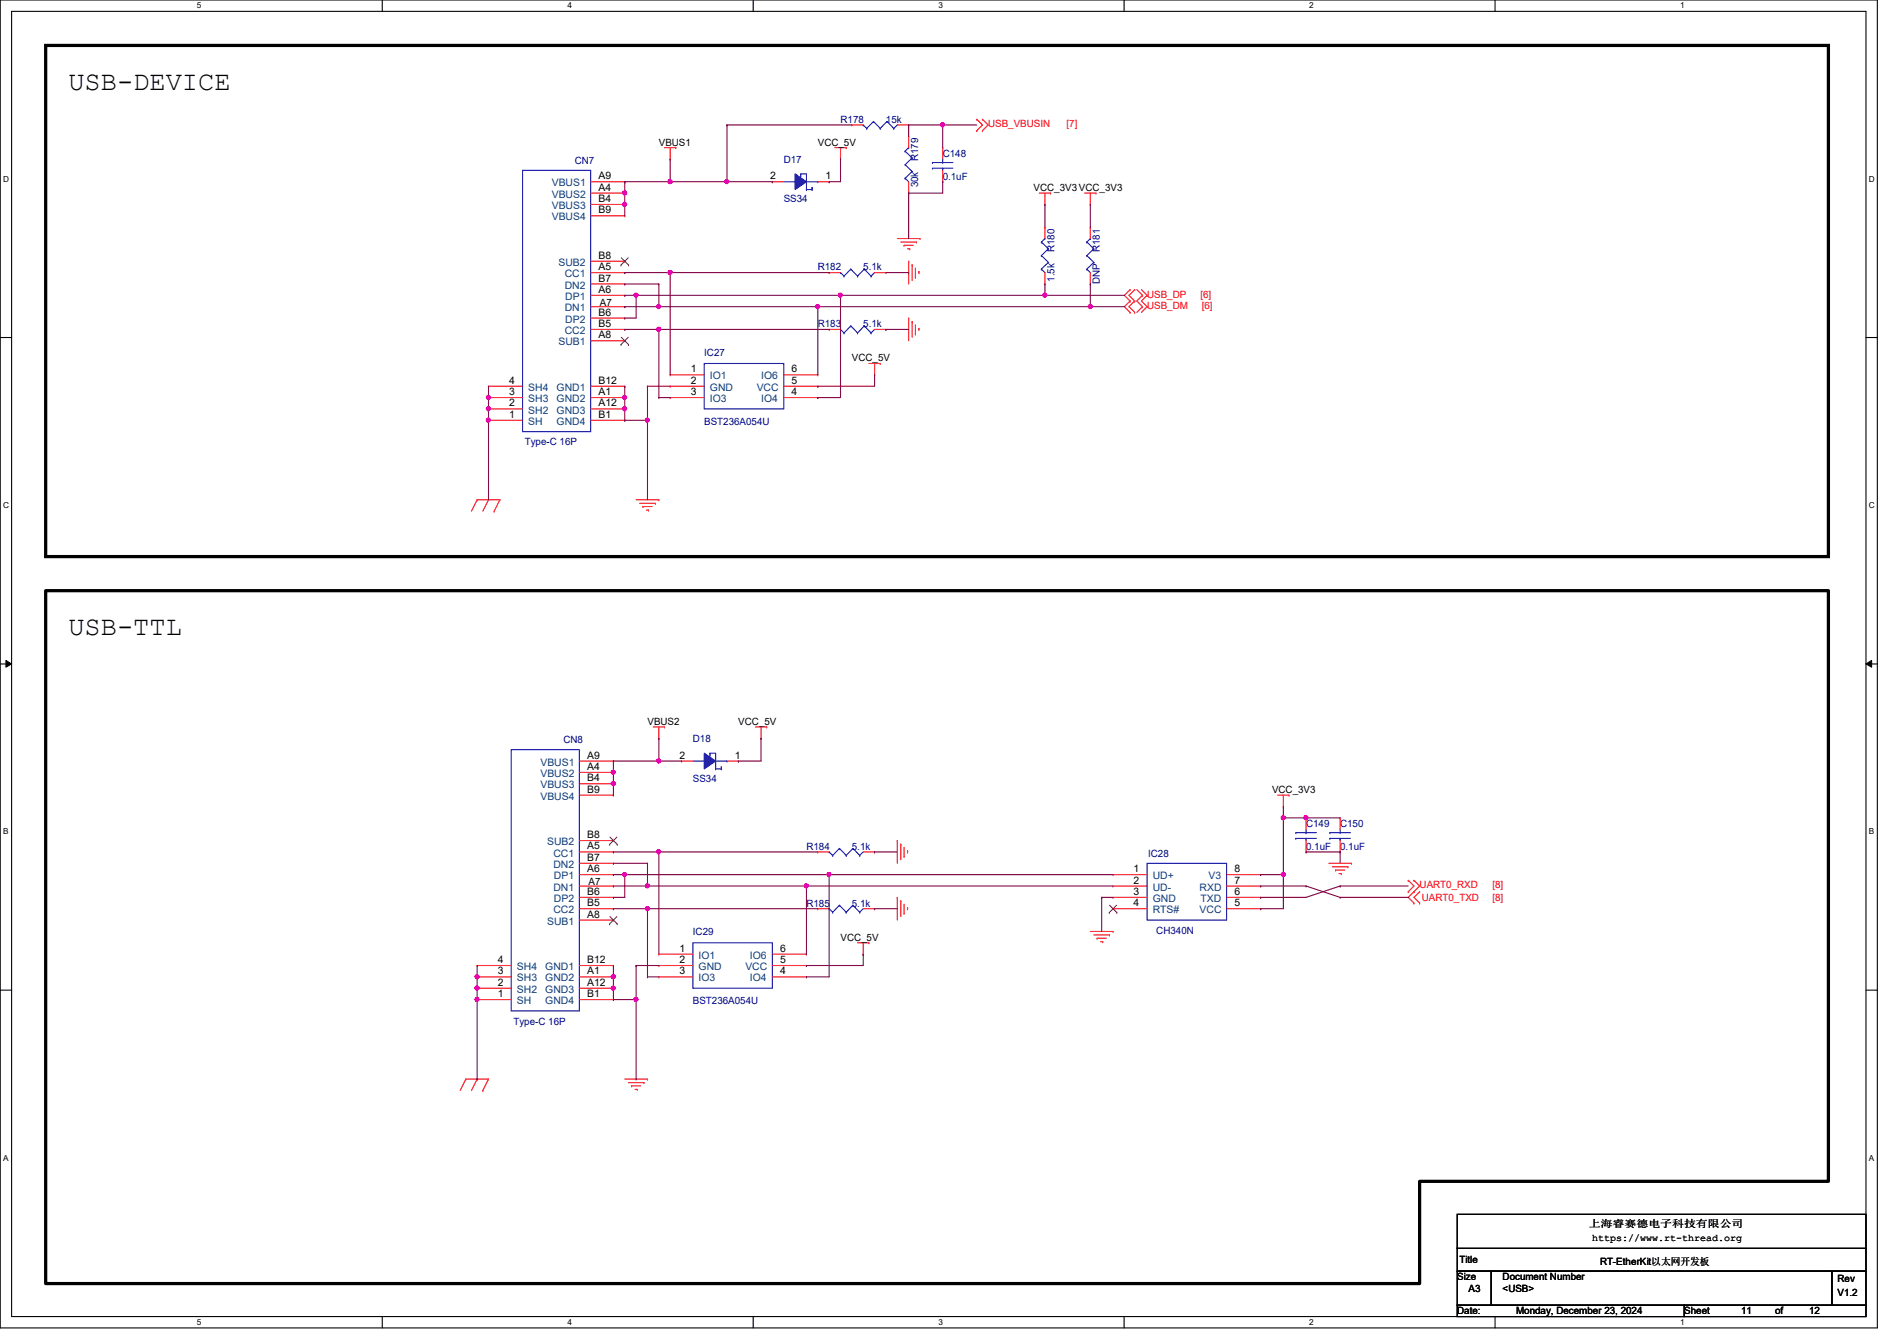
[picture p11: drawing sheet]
<svg xmlns="http://www.w3.org/2000/svg" width="297mm" height="210mm" viewBox="0 0 297 210" stroke-linecap="round" stroke-linejoin="round" font-family="sans-serif">
<path d="M0 0h294v207.9h-294zM1.8 1.8h290.4v204.3h-290.4z" fill="none" stroke="#000" stroke-width=".17"/>
<g fill="#fff">
<path d="M30.8 .2h.7v1.4h-.7z"/>
<path d="M30.8 206.2h.7v1.4h-.7z"/>
</g>
<path d="M59.9 0v1.8M59.9 206.1v1.8" fill="none" stroke="#000" stroke-width=".17"/>
<g fill="#fff">
<path d="M88.9 .2h.6v1.4h-.6z"/>
<path d="M88.9 206.2h.6v1.4h-.6z"/>
</g>
<path d="M117.9 0v1.8M117.9 206.1v1.8" fill="none" stroke="#000" stroke-width=".17"/>
<g fill="#fff">
<path d="M146.9 .2h.7v1.4h-.7z"/>
<path d="M146.9 206.2h.7v1.4h-.7z"/>
</g>
<path d="M176 0v1.8M176 206.1v1.8" fill="none" stroke="#000" stroke-width=".17"/>
<g fill="#fff">
<path d="M205 .2h.7v1.4h-.7z"/>
<path d="M205 206.2h.7v1.4h-.7z"/>
</g>
<path d="M234.1 0v1.8M234.1 206.1v1.8" fill="none" stroke="#000" stroke-width=".17"/>
<g fill="#fff">
<path d="M263.1 .2h.7v1.4h-.7z"/>
<path d="M263.1 206.2h.7v1.4h-.7z"/>
<path d="M.5 27.3h.9v1.4h-.9z"/>
<path d="M292.6 27.3h.9v1.4h-.9z"/>
<path d="M.5 78.4h.9v1.4h-.9z"/>
<path d="M292.6 78.4h.9v1.4h-.9z"/>
</g>
<path d="M0 52.8h1.8M292.2 52.8h1.8" fill="none" stroke="#000" stroke-width=".17"/>
<g fill="#fff">
<path d="M.5 129.5h.8v1.4h-.8z"/>
<path d="M292.6 129.5h.9v1.4h-.9z"/>
</g>
<path d="M0 103.9h1.8M292.2 103.9h1.8" fill="none" stroke="#000" stroke-width=".17"/>
<path d="M.9 103.4l.9 .5-.9 .5zM292.2 103.9l.9-.5v1z" fill="#000"/>
<path d="M.9 103.4l.9 .5-.9 .5zM292.2 103.9l.9-.5v1z" fill="none" stroke="#000" stroke-width=".16"/>
<g fill="#fff">
<path d="M.5 180.5h.8v1.4h-.8z"/>
<path d="M292.6 180.5h.9v1.4h-.9z"/>
</g>
<path d="M0 155h1.8M292.2 155h1.8M228.2 190.1h64v5.3h-64zM228.2 195.4h64v3.6h-64zM228.2 199h5.3v5.3h-5.3zM233.5 199h53.3v5.3h-53.3zM286.8 199h5.4v5.3h-5.4zM228.2 204.3h35.5v1.8h-35.5zM263.7 204.3h28.5v1.8h-28.5z" fill="none" stroke="#000" stroke-width=".17"/>
<path d="M7.2 7.1h279.1v80h-279.1zM7.2 92.5h279.1v92.4h-64v16h-215.1z" fill="none" stroke="#000" stroke-width=".51"/>
<g fill="none" stroke="#f00" stroke-width=".17">
<path d="M152.9 18.7h.1M152.9 18.7l.9 .9-.9 .8M153.8 18.7h.1M153.8 18.7l.9 .9-.9 .8M104.1 23.1h1.7M104.9 24.9h.1M104.9 23.1v1.8M105.8 23.1h.1M130.7 23.1h1.8M131.6 24.9h.1M131.6 23.1v1.8M132.5 23.1h.1"/>
<path d="M140.5 37.3h3.6M141.1 37.9h2.4M141.6 38.4h.1M141.6 38.4h1.4M142.1 38.9h.3M142.3 30.2h.1M142.3 21.3h.1M142.3 21.3v1.8M142.3 28.4v1.8M142.4 38.9h.1M143.5 37.9h.1M144.1 37.3h.1"/>
<path d="M147.6 28.4h.1M147.6 23.1h.1M147.6 23.1v1.8M147.6 26.7v1.7M152.9 20.4h.1M153.8 20.4h.1M162.7 30.2h1.8M163.6 32h.1M163.6 30.2v1.8M164.5 30.2h.1M169.8 30.2h1.8M170.7 32h.1"/>
<path d="M170.7 30.2v1.8M171.6 30.2h.1M104.9 58.7h.1M104.9 58.7h5.4M122.7 58.7h5.4M128.1 58.7h.1M129.8 42.7h.1M129.8 42.7h1.8M136.1 56.9h1.7M136.9 58.7h.1M136.9 56.9v1.8M136.9 42.7h1.8"/>
<path d="M137.8 56.9h.1M138.7 42.7h.1M142.3 40.9h.1M142.3 49.8h.1M142.3 40.9v3.5M142.3 49.8v3.5M142.8 41.4h.1M142.8 50.3h.1M142.8 41.4v2.5M142.8 50.3v2.5M143.3 43.4h.1M143.3 52.3h.1"/>
<path d="M143.3 42v1.4M143.3 50.8v1.5M143.9 42.5h.1M143.9 51.4h.1M143.9 42.5v.3M143.9 51.4v.3M176.9 45.3h.1M176.9 47.1h.1M176.9 48.9h.1M176.9 45.3l-.8 .9 .8 .9M176.9 47.1l-.8 .9 .8 .9M177.7 45.3h.1"/>
<path d="M177.7 47.1h.1M177.7 48.9h.1M177.7 45.3l-.9 .9 .9 .9M177.7 47.1l-.9 .9 .9 .9M178 45.3l.9 .9M178.7 45.3l.9 .9M178.9 46.2h.1M178.9 48h.1M178.9 46.2l-.9 .9 .9 .9M178.9 48l-.9 .9M179.6 46.2h.1M179.6 48h.1"/>
<path d="M179.6 46.2l-.9 .9 .9 .9M179.6 48l-.9 .9M74.7 78.2h.1M74.7 78.2l-.9 1.8M74.7 78.2h3.6M76.5 78.2h.1M76.5 78.2l-.9 1.8M78.3 78.2h.1M78.3 78.2l-.9 1.8M99.6 78.2h3.6M100.2 78.8h2.4M100.7 79.3h.1"/>
<path d="M100.7 79.3h1.4M101.2 79.8h.4M101.6 79.8h.1M102.6 78.8h.1M103.2 78.2h.1M104.9 60.5h.1M104.9 62.2h.1M104.9 60.5h5.4M104.9 62.2h5.4M122.7 60.5h5.4M122.7 62.2h5.4M128.1 60.5h.1"/>
<path d="M128.1 62.2h.1M77.4 80h.1M102.3 113.8h1.8M103.2 115.6h.1M103.2 113.8v1.8M104.1 113.8h.1M118.3 113.8h1.8M119.2 115.6h.1M119.2 113.8v1.8M120.1 113.8h.1M128.1 133.3h.1M128.1 133.3h1.7"/>
<path d="M135.2 133.3h1.7M136.9 133.3h.1M140.5 131.6h.1M140.5 131.6v3.5M141.1 132.1h.1M141.1 132.1v2.5M141.6 134.1h.1M141.6 132.6v1.5M142.1 133.2h.1M142.1 133.2v.3M174.3 136.9h.1M174.3 138.7h.1"/>
<path d="M174.3 136.9h5.3M174.3 138.7h5.3M192.1 136.9h5.3M192.1 138.7h5.3M197.4 136.9h.1M197.4 138.7h.1M200.1 124.5h1.7M201 126.2h.1M201 124.5v1.7M201.8 124.5h.1M208.1 135.1h3.5M208.6 135.7h2.5"/>
<path d="M209.1 136.2h.1M209.1 136.2h1.5M209.7 136.7h.3M209.8 133.3h.1M209.8 128h.1M209.8 128v1.8M209.8 131.6v1.7M210 136.7h.1M211.1 135.7h.1M211.6 135.1h.1M220.5 139.6h.1M220.5 137.8h.1"/>
<path d="M220.5 137.8l.9 .9-.9 .9M221.4 139.6h.1M221.4 137.8h.1M221.4 137.8l.9 .9-1.8 1.8 .9 .9M222.3 139.6h.1M222.3 139.6l-.9 .9 .9 .9M103.2 149.4h.1M103.2 151.1h.1M103.2 152.9h.1M103.2 149.4h5.3M103.2 151.1h5.3M103.2 152.9h5.3"/>
<path d="M120.9 149.4h5.4M120.9 151.1h5.4M120.9 152.9h5.4M126.3 149.4h.1M126.3 151.1h.1M126.3 152.9h.1M128.1 142.2h.1M128.1 142.2h1.7M134.3 147.6h1.8M135.2 149.4h.1M135.2 147.6v1.8M135.2 142.2h1.7"/>
<path d="M136.1 147.6h.1M136.9 142.2h.1M140.5 140.5h.1M140.5 140.5v3.5M141.1 141h.1M141.1 141v2.5M141.6 143h.1M141.6 141.5v1.5M142.1 142.1h.1M142.1 142.1v.3M170.7 145.8h3.6M171.3 146.3h2.4"/>
<path d="M171.8 146.9h.1M171.8 146.9h1.4M172.3 147.4h.4M172.7 147.4h.1M173.7 146.3h.1M174.3 145.8h.1M174.3 140.5h.1M174.3 142.2h.1M174.3 142.2h5.3M174.3 140.5h5.3M192.1 142.2h5.3M192.1 140.5h5.3"/>
<path d="M197.4 140.5h.1M197.4 142.2h.1M221.4 141.4h.1M222.3 141.4h.1M72.9 168.9h.1M72.9 168.9h3.6M72.9 168.9l-.9 1.8M74.7 168.9h.1M74.7 168.9l-.9 1.8M75.6 170.7h.1M76.5 168.9h.1M76.5 168.9l-.9 1.8"/>
<path d="M97.8 168.9h3.6M98.4 169.5h2.4M98.9 170h.1M98.9 170h1.4M99.4 170.5h.4M99.8 170.5h.1M100.8 169.5h.1M101.4 168.9h.1"/>
</g>
<g fill="none" stroke="#00f" stroke-width=".17">
<path d="M141.7 27.9h.1M141.7 25.8h.1M141.7 23.7h.1M141.7 27.9l.6 .5M141.7 25.8l1.1 1M141.7 23.7l1.1 1M142.3 23.1h.1M142.3 23.1l-.6 .6M142.8 26.8h.1M142.8 24.7h.1M142.8 26.8l-1.1 1.1M142.8 24.7l-1.1 1.1"/>
<path d="M146 25.4h.1M146 26.3h.1M146 25.4h3.2M146 26.3h3.2M147.6 26.3h.1M147.6 25.4h.1M147.6 24.9v.5M147.6 26.3v.4M110.3 56.9h12.4v7.1h-12.4zM131.6 42.7h.1M131.6 42.7l.6 .5M132.2 43.2h.1"/>
<path d="M133.2 42.1h.1M133.2 42.1l1.1 1.1M133.2 42.1l-1 1.1M134.3 43.2h.1M135.3 42.1h.1M135.3 42.1l1.1 1.1M135.3 42.1l-1 1.1M136.4 43.2h.1M136.9 42.7l-.5 .5M108.5 119.1h1.8M110.3 119.1h.1M111.2 117.9h.1"/>
<path d="M111.2 118.2h.1M111.2 117.9h.9v2.5M111.2 117.9v.3M112.1 119.1h1.7M113.8 119.1h.1M112.1 120.4h.1M112.1 120.4h.8M112.9 120.4h.1M112.9 120h.1M112.9 120v.4M129.8 133.3h.1M129.8 133.3l.6 .6"/>
<path d="M130.4 133.9h.1M131.4 132.8h.1M131.4 132.8l1.1 1.1M131.4 132.8l-1 1.1M132.5 133.9h.1M133.6 132.8h.1M133.6 132.8l1 1.1M133.6 132.8l-1.1 1.1M134.6 133.9h.1M135.2 133.3l-.6 .6M179.6 135.1h12.5v8.9h-12.5zM208.2 130.3h.1"/>
<path d="M208.2 131.2h.1M208.2 130.3h3.3M208.2 131.2h3.3M209.8 131.2h.1M209.8 130.3h.1M209.8 129.8v.5M209.8 131.2v.4M108.5 147.6h12.4v7.1h-12.4zM129.8 142.2h.1M129.8 142.2l.6 .6M130.4 142.8h.1M131.4 141.7h.1"/>
<path d="M131.4 141.7l1.1 1.1M131.4 141.7l-1 1.1M132.5 142.8h.1M133.6 141.7h.1M133.6 141.7l1 1.1M133.6 141.7l-1.1 1.1M134.6 142.8h.1M135.2 142.2l-.6 .6"/>
</g>
<path d="M173.7 142.8h.1M173.7 141.7l1.2 1.1M174.8 141.7l-1.1 1.1M174.9 142.8h.1" fill="none" stroke="#804000" stroke-width=".16"/>
<path d="M110.3 117.9l1.8 1.2-1.8 1.3z" fill-rule="evenodd" fill="#00f"/>
<g fill="none" stroke="#00f" stroke-width=".17">
<path d="M81.8 26.7h10.7v40.9h-10.7zM122.7 28.4h1.8M124.5 28.4h.1M125.4 27.2h.1M125.4 27.6h.1M125.4 27.2h.9v2.5M125.4 27.2v.4M126.3 29.7h.1M126.3 28.4h1.8M126.3 29.7h.9M127.2 29.7h.1M127.2 29.3h.1"/>
<path d="M127.2 29.3v.4M128.1 28.4h.1M163.1 37.9h.1M163.1 37.9l1.1 1M163.6 37.3h.1M163.6 37.3l-.5 .6M164.2 38.9h.1M164.2 38.9l-1.1 1.1M163.1 42.1h.1M163.1 40h.1M163.1 42.1l.5 .6M163.1 40l1.1 1.1"/>
<path d="M164.2 41.1h.1M164.2 41.1l-1.1 1M110.3 117.9l1.8 1.2-1.8 1.3zM202.9 130.3h.1M202.9 131.2h.1M202.9 130.3h3.2M202.9 131.2h3.2M204.5 131.2h.1M204.5 130.3h.1M204.5 129.8v.5M204.5 131.2v.4"/>
</g>
<g fill="none" stroke="#f00" stroke-width=".17">
<path d="M92.5 30.2h5.3M92.5 28.4h5.3M92.5 32h5.3M92.5 33.8h5.3M97.8 30.2h.1M97.8 28.4h.1M97.8 32h.1M97.8 33.8h.1M163.6 35.6h.1M163.6 35.6v1.7M92.5 42.7h5.3M92.5 46.2h5.3"/>
<path d="M92.5 48h5.3M92.5 53.3h5.3M92.5 51.6h5.3M92.5 49.8h5.3M92.5 44.4h5.3M92.5 40.9h5.3M97.8 42.7h.1M97.8 46.2h.1M97.8 48h.1M97.8 53.3h.1M97.8 51.6h.1M97.8 49.8h.1"/>
<path d="M97.8 44.4h.1M97.8 40.9h.1M163.6 44.4h.1M163.6 42.7v1.7M76.5 65.8h.1M76.5 64h.1M76.5 62.2h.1M76.5 60.5h.1M76.5 62.2h5.3M76.5 64h5.3M76.5 65.8h5.3M76.5 60.5h5.3"/>
<path d="M92.5 62.2h5.3M92.5 64h5.3M92.5 65.8h5.3M92.5 60.5h5.3M97.8 62.2h.1M97.8 64h.1M97.8 65.8h.1M97.8 60.5h.1M106.7 119.1h.1M106.7 119.1h1.8M113.8 119.1h1.8M115.6 119.1h.1"/>
<path d="M204.5 133.3h.1M204.5 128h.1M204.5 128v1.8M204.5 131.6v1.7"/>
</g>
<path d="M97.2 53.9h.1M97.2 41.5h.1M97.3 52.8l1.1 1.1M97.3 40.3l1.1 1.2M98.4 52.8l-1.2 1.1M98.4 40.3l-1.2 1.2M98.4 53.9h.1M98.4 41.5h.1" fill="none" stroke="#804000" stroke-width=".16"/>
<path d="M124.5 27.2l1.8 1.2-1.8 1.3z" fill-rule="evenodd" fill="#00f"/>
<g fill="none" stroke="#00f" stroke-width=".17">
<path d="M135.2 19.6h.1M135.2 19.6l.5 .5M136.8 19h.1M136.8 19l1 1.1M136.8 19l-1.1 1.1M138.9 19h.1M138.9 19l1.1 1.1M138.9 19l-1.1 1.1M140.5 19.6l-.5 .5M124.5 27.2l1.8 1.2-1.8 1.3zM135.7 20.1h.1M137.8 20.1h.1"/>
<path d="M140 20.1h.1M170.2 37.9h.1M170.2 37.9l1.1 1M170.7 37.3h.1M170.7 37.3l-.5 .6M171.3 38.9h.1M171.3 38.9l-1.1 1.1M131.6 51.6h.1M131.6 51.6l.6 .5M132.2 52.1h.1M133.2 51h.1M133.2 51l1.1 1.1"/>
<path d="M133.2 51l-1 1.1M134.3 52.1h.1M135.3 51h.1M135.3 51l1.1 1.1M135.3 51l-1 1.1M136.4 52.1h.1M136.9 51.6l-.5 .5M170.2 42.1h.1M170.2 40h.1M170.2 42.1l.5 .6M170.2 40l1.1 1.1M171.3 41.1h.1"/>
<path d="M171.3 41.1l-1.1 1M80 117.3h10.7v40.9h-10.7z"/>
</g>
<g fill="none" stroke="#f00" stroke-width=".17">
<path d="M133.4 19.6h.1M133.4 19.6h1.8M140.5 19.6h1.8M142.3 19.6h.1M120.9 28.4h.1M120.9 28.4h1.8M128.1 28.4h1.7M129.8 28.4h.1M170.7 35.6h.1M170.7 35.6v1.7M129.8 51.6h.1M129.8 51.6h1.8"/>
<path d="M136.9 51.6h1.8M138.7 51.6h.1M170.7 44.4h.1M170.7 42.7v1.7M90.7 119.1h5.4M96.1 119.1h.1M90.7 120.9h5.4M90.7 133.3h5.4M90.7 136.9h5.4M90.7 138.7h5.4M90.7 122.7h5.4M90.7 135.1h5.4"/>
<path d="M90.7 131.6h5.4M90.7 124.5h5.4M96.1 120.9h.1M96.1 133.3h.1M96.1 136.9h.1M96.1 138.7h.1M96.1 122.7h.1M96.1 135.1h.1M96.1 131.6h.1M96.1 124.5h.1M74.7 156.5h.1M74.7 154.7h.1"/>
<path d="M74.7 152.9h.1M74.7 151.1h.1M74.7 152.9h5.3M74.7 154.7h5.3M74.7 156.5h5.3M74.7 151.1h5.3M90.7 152.9h5.4M90.7 144h5.4M90.7 154.7h5.4M90.7 156.5h5.4M90.7 142.2h5.4M90.7 140.5h5.4"/>
<path d="M90.7 151.1h5.4M96.1 152.9h.1M96.1 144h.1M96.1 154.7h.1M96.1 156.5h.1M96.1 142.2h.1M96.1 140.5h.1M96.1 151.1h.1"/>
</g>
<path d="M95.5 132.2h.1M95.5 131l1.1 1.2M96.6 131l-1.1 1.2M96.6 132.2h.1M95.5 144.6h.1M95.5 143.5l1.1 1.1M96.6 143.5l-1.1 1.1M96.6 144.6h.1" fill="none" stroke="#804000" stroke-width=".16"/>
<path d="M96.1 119.1h.1M96.1 119.1h7.1M96.1 119.1v1.8" fill="none" stroke="#800040" stroke-width=".17"/>
<circle cx="96" cy="120.9" r=".32" fill="#f0f"/>
<circle cx="96" cy="120.9" r=".32" fill="none" stroke="#f0f" stroke-width=".17"/>
<path d="M96.1 120.9h.1M96.1 122.7h.1M96.1 120.9v3.6" fill="none" stroke="#800040" stroke-width=".17"/>
<circle cx="96" cy="122.7" r=".32" fill="#f0f"/>
<circle cx="96" cy="122.7" r=".32" fill="none" stroke="#f0f" stroke-width=".17"/>
<path d="M103.2 115.6h.1M103.2 115.6v3.5" fill="none" stroke="#800040" stroke-width=".17"/>
<circle cx="103.1" cy="119.1" r=".32" fill="#f0f"/>
<circle cx="103.1" cy="119.1" r=".32" fill="none" stroke="#f0f" stroke-width=".17"/>
<g fill="none" stroke="#800040" stroke-width=".17">
<path d="M103.2 119.1h.1M103.2 119.1h3.5M115.6 119.1h.1M119.2 115.6h.1M119.2 115.6v3.5h-3.6M96.1 136.9h.1M96.1 138.7h.1M96.1 135.1h.1M96.1 136.9h1.7M96.1 138.7h30.2M96.1 135.1h5.3M97.8 136.9h.1"/>
<path d="M97.8 136.9v3.6h-1.7M101.4 135.1h.1M101.4 138.7h.1M101.4 135.1v3.6M96.1 140.5h.1"/>
</g>
<circle cx="101.4" cy="138.7" r=".32" fill="#f0f"/>
<circle cx="101.4" cy="138.7" r=".32" fill="none" stroke="#f0f" stroke-width=".17"/>
<path d="M97.8 136.9h.1M97.8 136.9h32" fill="none" stroke="#800040" stroke-width=".17"/>
<circle cx="97.8" cy="136.9" r=".32" fill="#f0f"/>
<circle cx="97.8" cy="136.9" r=".32" fill="none" stroke="#f0f" stroke-width=".17"/>
<g fill="none" stroke="#800040" stroke-width=".17">
<path d="M197.4 138.7h.1M197.4 136.9h.1M197.4 138.7h7.1M197.4 136.9h3.6M201 126.2h.1M201 136.9h.1M201 128h.1M201 126.2v1.8M201 136.9v5.3h-3.6M201 128h3.5M204.5 138.7h.1M204.5 138.7l5.3 1.8"/>
<path d="M209.8 138.7h.1M209.8 138.7h10.7M209.8 138.7l-5.3 1.8h-7.1M197.4 140.5h.1M197.4 142.2h.1M209.8 140.5h.1M209.8 140.5h10.7"/>
</g>
<circle cx="204.5" cy="128" r=".32" fill="#f0f"/>
<circle cx="204.5" cy="128" r=".32" fill="none" stroke="#f0f" stroke-width=".17"/>
<g fill="none" stroke="#800040" stroke-width=".17">
<path d="M96.1 133.3h.1M96.1 133.3h32M103.2 133.3h.1M103.2 133.3v16.1M136.9 133.3h.1M136.9 133.3h3.6M204.5 128h.1M204.5 133.3h.1M204.5 128h5.3M204.5 133.3h5.3M209.8 133.3h.1M209.8 133.3v1.8"/>
<path d="M96.1 142.2h.1M96.1 142.2h5.3M136.9 142.2h.1M136.9 142.2h3.6M172.5 140.5h.1M172.5 140.5h1.8M172.5 140.5v5.3"/>
</g>
<circle cx="103.1" cy="133.3" r=".32" fill="#f0f"/>
<circle cx="103.1" cy="133.3" r=".32" fill="none" stroke="#f0f" stroke-width=".17"/>
<path d="M126.3 138.7h.1M126.3 138.7v10.7M126.3 138.7h48" fill="none" stroke="#800040" stroke-width=".17"/>
<circle cx="126.3" cy="138.7" r=".32" fill="#f0f"/>
<circle cx="126.3" cy="138.7" r=".32" fill="none" stroke="#f0f" stroke-width=".17"/>
<path d="M101.4 142.2h.1M101.4 152.9h.1M101.4 142.2v10.7M101.4 152.9h1.8M101.4 142.2h26.7" fill="none" stroke="#800040" stroke-width=".17"/>
<circle cx="101.4" cy="142.2" r=".32" fill="#f0f"/>
<circle cx="101.4" cy="142.2" r=".32" fill="none" stroke="#f0f" stroke-width=".17"/>
<path d="M129.8 136.9h.1M129.8 136.9v16h-3.5M129.8 136.9h44.5M126.3 152.9h.1" fill="none" stroke="#800040" stroke-width=".17"/>
<circle cx="129.8" cy="136.9" r=".32" fill="#f0f"/>
<circle cx="129.8" cy="136.9" r=".32" fill="none" stroke="#f0f" stroke-width=".17"/>
<path d="M96.1 151.1h.1M96.1 151.1v1.8M99.6 151.1h.1M99.6 151.1h3.6M99.6 151.1v5.4M126.3 151.1h.1M135.2 149.4h.1M135.2 149.4v1.7h-8.9" fill="none" stroke="#800040" stroke-width=".17"/>
<circle cx="96" cy="152.9" r=".32" fill="#f0f"/>
<circle cx="96" cy="152.9" r=".32" fill="none" stroke="#f0f" stroke-width=".17"/>
<path d="M96.1 156.5h.1M96.1 152.9h.1M96.1 154.7h.1M96.1 156.5h3.5M96.1 152.9v3.6" fill="none" stroke="#800040" stroke-width=".17"/>
<circle cx="96" cy="154.7" r=".32" fill="#f0f"/>
<circle cx="96" cy="154.7" r=".32" fill="none" stroke="#f0f" stroke-width=".17"/>
<path d="M99.6 156.5v12.4M99.6 168.9h.1" fill="none" stroke="#800040" stroke-width=".17"/>
<circle cx="99.6" cy="156.4" r=".32" fill="#f0f"/>
<circle cx="99.6" cy="156.4" r=".32" fill="none" stroke="#f0f" stroke-width=".17"/>
<path d="M74.7 156.5v12.4M74.7 168.9h.1" fill="none" stroke="#800040" stroke-width=".17"/>
<circle cx="74.7" cy="156.4" r=".32" fill="#f0f"/>
<circle cx="74.7" cy="156.4" r=".32" fill="none" stroke="#f0f" stroke-width=".17"/>
<path d="M201 128h.1M201 128v8.9" fill="none" stroke="#800040" stroke-width=".17"/>
<circle cx="200.9" cy="136.9" r=".32" fill="#f0f"/>
<circle cx="200.9" cy="136.9" r=".32" fill="none" stroke="#f0f" stroke-width=".17"/>
<circle cx="200.9" cy="128" r=".32" fill="#f0f"/>
<circle cx="200.9" cy="128" r=".32" fill="none" stroke="#f0f" stroke-width=".17"/>
<path d="M74.7 152.9h.1M74.7 154.7h.1M74.7 151.1v3.6" fill="none" stroke="#800040" stroke-width=".17"/>
<circle cx="74.7" cy="152.9" r=".32" fill="#f0f"/>
<circle cx="74.7" cy="152.9" r=".32" fill="none" stroke="#f0f" stroke-width=".17"/>
<circle cx="74.7" cy="154.7" r=".32" fill="#f0f"/>
<circle cx="74.7" cy="154.7" r=".32" fill="none" stroke="#f0f" stroke-width=".17"/>
<path d="M104.9 24.9h.1M104.9 24.9v3.5M74.7 156.5h.1M74.7 154.7v1.8" fill="none" stroke="#800040" stroke-width=".17"/>
<circle cx="104.9" cy="28.4" r=".32" fill="#f0f"/>
<circle cx="104.9" cy="28.4" r=".32" fill="none" stroke="#f0f" stroke-width=".17"/>
<path d="M97.8 28.4h.1M97.8 30.2h.1M97.8 28.4v3.6M97.8 28.4h16M113.8 28.4h.1M129.8 28.4h.1M131.6 24.9h.1M131.6 24.9v3.5h-1.8" fill="none" stroke="#800040" stroke-width=".17"/>
<circle cx="97.8" cy="30.2" r=".32" fill="#f0f"/>
<circle cx="97.8" cy="30.2" r=".32" fill="none" stroke="#f0f" stroke-width=".17"/>
<path d="M97.8 32h.1M97.8 32v1.8" fill="none" stroke="#800040" stroke-width=".17"/>
<circle cx="97.8" cy="32" r=".32" fill="#f0f"/>
<circle cx="97.8" cy="32" r=".32" fill="none" stroke="#f0f" stroke-width=".17"/>
<path d="M97.8 42.7h.1M97.8 42.7h7.1M104.9 42.7h.1M104.9 42.7v16" fill="none" stroke="#800040" stroke-width=".17"/>
<circle cx="104.9" cy="42.6" r=".32" fill="#f0f"/>
<circle cx="104.9" cy="42.6" r=".32" fill="none" stroke="#f0f" stroke-width=".17"/>
<path d="M97.8 44.4h.1M97.8 46.2h.1M97.8 44.4h5.4M97.8 46.2h33.8M99.6 46.2h.1M103.2 44.4h.1M103.2 44.4v3.6M104.9 42.7h.1M104.9 42.7h24.9M138.7 42.7h3.6M142.3 42.7h.1" fill="none" stroke="#800040" stroke-width=".17"/>
<circle cx="99.6" cy="46.2" r=".32" fill="#f0f"/>
<circle cx="99.6" cy="46.2" r=".32" fill="none" stroke="#f0f" stroke-width=".17"/>
<path d="M99.6 46.2h.1M99.6 46.2v3.6M131.6 46.2h.1M131.6 46.2v16M131.6 46.2h32" fill="none" stroke="#800040" stroke-width=".17"/>
<circle cx="163.6" cy="46.2" r=".32" fill="#f0f"/>
<circle cx="163.6" cy="46.2" r=".32" fill="none" stroke="#f0f" stroke-width=".17"/>
<circle cx="131.6" cy="46.2" r=".32" fill="#f0f"/>
<circle cx="131.6" cy="46.2" r=".32" fill="none" stroke="#f0f" stroke-width=".17"/>
<path d="M97.8 48h.1M97.8 48h30.3M103.2 48h.1" fill="none" stroke="#800040" stroke-width=".17"/>
<circle cx="103.1" cy="48" r=".32" fill="#f0f"/>
<circle cx="103.1" cy="48" r=".32" fill="none" stroke="#f0f" stroke-width=".17"/>
<path d="M128.1 48h.1M128.1 48v10.7M128.1 48h42.6M170.7 48h.1" fill="none" stroke="#800040" stroke-width=".17"/>
<circle cx="128" cy="48" r=".32" fill="#f0f"/>
<circle cx="128" cy="48" r=".32" fill="none" stroke="#f0f" stroke-width=".17"/>
<circle cx="170.7" cy="48" r=".32" fill="#f0f"/>
<circle cx="170.7" cy="48" r=".32" fill="none" stroke="#f0f" stroke-width=".17"/>
<path d="M97.8 49.8h.1M97.8 51.6h.1M97.8 49.8h1.8M97.8 51.6h5.4M103.2 51.6h.1M103.2 51.6v10.6" fill="none" stroke="#800040" stroke-width=".17"/>
<circle cx="103.1" cy="51.5" r=".32" fill="#f0f"/>
<circle cx="103.1" cy="51.5" r=".32" fill="none" stroke="#f0f" stroke-width=".17"/>
<g fill="none" stroke="#800040" stroke-width=".17">
<path d="M103.2 51.6h.1M103.2 51.6h26.6M136.9 58.7h.1M136.9 58.7v1.8h-8.8M138.7 51.6h.1M138.7 51.6h3.6M76.5 60.5h.1M76.5 62.2h.1M76.5 60.5v3.5M97.8 60.5h.1M97.8 60.5v1.7M101.4 60.5h.1"/>
<path d="M101.4 60.5h3.5M101.4 60.5v5.3M128.1 60.5h.1"/>
</g>
<circle cx="76.5" cy="64" r=".32" fill="#f0f"/>
<circle cx="76.5" cy="64" r=".32" fill="none" stroke="#f0f" stroke-width=".17"/>
<circle cx="76.5" cy="62.2" r=".32" fill="#f0f"/>
<circle cx="76.5" cy="62.2" r=".32" fill="none" stroke="#f0f" stroke-width=".17"/>
<path d="M97.8 62.2h.1M97.8 62.2v1.8" fill="none" stroke="#800040" stroke-width=".17"/>
<circle cx="97.8" cy="64" r=".32" fill="#f0f"/>
<circle cx="97.8" cy="64" r=".32" fill="none" stroke="#f0f" stroke-width=".17"/>
<circle cx="97.8" cy="62.2" r=".32" fill="#f0f"/>
<circle cx="97.8" cy="62.2" r=".32" fill="none" stroke="#f0f" stroke-width=".17"/>
<path d="M76.5 64h.1M76.5 65.8h.1M76.5 64v14.2M97.8 64h.1M97.8 64v1.8M103.2 62.2h.1M103.2 62.2h1.7M128.1 62.2h.1M128.1 62.2h3.5" fill="none" stroke="#800040" stroke-width=".17"/>
<circle cx="76.5" cy="65.8" r=".32" fill="#f0f"/>
<circle cx="76.5" cy="65.8" r=".32" fill="none" stroke="#f0f" stroke-width=".17"/>
<path d="M97.8 65.8h.1M97.8 65.8h3.6M101.4 65.8h.1M101.4 65.8v12.4" fill="none" stroke="#800040" stroke-width=".17"/>
<circle cx="101.4" cy="65.8" r=".32" fill="#f0f"/>
<circle cx="101.4" cy="65.8" r=".32" fill="none" stroke="#f0f" stroke-width=".17"/>
<g fill="none" stroke="#800040" stroke-width=".17">
<path d="M142.3 19.6h.1M142.3 19.6v1.7M142.3 19.6h10.6M147.6 19.6h.1M142.3 30.2h.1M147.6 28.4h.1M147.6 28.4v1.8h-5.3M163.6 32h.1M163.6 32v3.6M170.7 32h.1M170.7 32v3.6M163.6 44.4h.1"/>
<path d="M163.6 46.2h.1M163.6 44.4v1.8M163.6 46.2h12.5M170.7 44.4h.1M170.7 48h.1M170.7 44.4v3.6M170.7 48h5.4"/>
</g>
<circle cx="147.6" cy="19.5" r=".32" fill="#f0f"/>
<circle cx="147.6" cy="19.5" r=".32" fill="none" stroke="#f0f" stroke-width=".17"/>
<path d="M113.8 19.6h.1M113.8 19.6h19.6M113.8 19.6v8.8M147.6 19.6h.1M147.6 19.6v3.5" fill="none" stroke="#800040" stroke-width=".17"/>
<circle cx="113.8" cy="28.4" r=".32" fill="#f0f"/>
<circle cx="113.8" cy="28.4" r=".32" fill="none" stroke="#f0f" stroke-width=".17"/>
<path d="M113.8 28.4h7.1M120.9 28.4h.1M142.3 30.2h.1M142.3 30.2v7.1" fill="none" stroke="#800040" stroke-width=".17"/>
<circle cx="96" cy="120.9" r=".32" fill="#f0f"/>
<circle cx="96" cy="120.9" r=".32" fill="none" stroke="#f0f" stroke-width=".17"/>
<circle cx="96" cy="122.7" r=".32" fill="#f0f"/>
<circle cx="96" cy="122.7" r=".32" fill="none" stroke="#f0f" stroke-width=".17"/>
<circle cx="103.1" cy="119.1" r=".32" fill="#f0f"/>
<circle cx="103.1" cy="119.1" r=".32" fill="none" stroke="#f0f" stroke-width=".17"/>
<circle cx="101.4" cy="138.7" r=".32" fill="#f0f"/>
<circle cx="101.4" cy="138.7" r=".32" fill="none" stroke="#f0f" stroke-width=".17"/>
<circle cx="97.8" cy="136.9" r=".32" fill="#f0f"/>
<circle cx="97.8" cy="136.9" r=".32" fill="none" stroke="#f0f" stroke-width=".17"/>
<circle cx="204.5" cy="128" r=".32" fill="#f0f"/>
<circle cx="204.5" cy="128" r=".32" fill="none" stroke="#f0f" stroke-width=".17"/>
<circle cx="103.1" cy="133.3" r=".32" fill="#f0f"/>
<circle cx="103.1" cy="133.3" r=".32" fill="none" stroke="#f0f" stroke-width=".17"/>
<circle cx="126.3" cy="138.7" r=".32" fill="#f0f"/>
<circle cx="126.3" cy="138.7" r=".32" fill="none" stroke="#f0f" stroke-width=".17"/>
<circle cx="101.4" cy="142.2" r=".32" fill="#f0f"/>
<circle cx="101.4" cy="142.2" r=".32" fill="none" stroke="#f0f" stroke-width=".17"/>
<circle cx="129.8" cy="136.9" r=".32" fill="#f0f"/>
<circle cx="129.8" cy="136.9" r=".32" fill="none" stroke="#f0f" stroke-width=".17"/>
<circle cx="96" cy="152.9" r=".32" fill="#f0f"/>
<circle cx="96" cy="152.9" r=".32" fill="none" stroke="#f0f" stroke-width=".17"/>
<circle cx="96" cy="154.7" r=".32" fill="#f0f"/>
<circle cx="96" cy="154.7" r=".32" fill="none" stroke="#f0f" stroke-width=".17"/>
<circle cx="99.6" cy="156.4" r=".32" fill="#f0f"/>
<circle cx="99.6" cy="156.4" r=".32" fill="none" stroke="#f0f" stroke-width=".17"/>
<circle cx="74.7" cy="156.4" r=".32" fill="#f0f"/>
<circle cx="74.7" cy="156.4" r=".32" fill="none" stroke="#f0f" stroke-width=".17"/>
<circle cx="200.9" cy="136.9" r=".32" fill="#f0f"/>
<circle cx="200.9" cy="136.9" r=".32" fill="none" stroke="#f0f" stroke-width=".17"/>
<circle cx="200.9" cy="128" r=".32" fill="#f0f"/>
<circle cx="200.9" cy="128" r=".32" fill="none" stroke="#f0f" stroke-width=".17"/>
<circle cx="74.7" cy="152.9" r=".32" fill="#f0f"/>
<circle cx="74.7" cy="152.9" r=".32" fill="none" stroke="#f0f" stroke-width=".17"/>
<circle cx="74.7" cy="154.7" r=".32" fill="#f0f"/>
<circle cx="74.7" cy="154.7" r=".32" fill="none" stroke="#f0f" stroke-width=".17"/>
<circle cx="104.9" cy="28.4" r=".32" fill="#f0f"/>
<circle cx="104.9" cy="28.4" r=".32" fill="none" stroke="#f0f" stroke-width=".17"/>
<circle cx="97.8" cy="30.2" r=".32" fill="#f0f"/>
<circle cx="97.8" cy="30.2" r=".32" fill="none" stroke="#f0f" stroke-width=".17"/>
<circle cx="97.8" cy="32" r=".32" fill="#f0f"/>
<circle cx="97.8" cy="32" r=".32" fill="none" stroke="#f0f" stroke-width=".17"/>
<circle cx="104.9" cy="42.6" r=".32" fill="#f0f"/>
<circle cx="104.9" cy="42.6" r=".32" fill="none" stroke="#f0f" stroke-width=".17"/>
<circle cx="99.6" cy="46.2" r=".32" fill="#f0f"/>
<circle cx="99.6" cy="46.2" r=".32" fill="none" stroke="#f0f" stroke-width=".17"/>
<circle cx="163.6" cy="46.2" r=".32" fill="#f0f"/>
<circle cx="163.6" cy="46.2" r=".32" fill="none" stroke="#f0f" stroke-width=".17"/>
<circle cx="131.6" cy="46.2" r=".32" fill="#f0f"/>
<circle cx="131.6" cy="46.2" r=".32" fill="none" stroke="#f0f" stroke-width=".17"/>
<circle cx="103.1" cy="48" r=".32" fill="#f0f"/>
<circle cx="103.1" cy="48" r=".32" fill="none" stroke="#f0f" stroke-width=".17"/>
<circle cx="128" cy="48" r=".32" fill="#f0f"/>
<circle cx="128" cy="48" r=".32" fill="none" stroke="#f0f" stroke-width=".17"/>
<circle cx="170.7" cy="48" r=".32" fill="#f0f"/>
<circle cx="170.7" cy="48" r=".32" fill="none" stroke="#f0f" stroke-width=".17"/>
<circle cx="103.1" cy="51.5" r=".32" fill="#f0f"/>
<circle cx="103.1" cy="51.5" r=".32" fill="none" stroke="#f0f" stroke-width=".17"/>
<circle cx="76.5" cy="64" r=".32" fill="#f0f"/>
<circle cx="76.5" cy="64" r=".32" fill="none" stroke="#f0f" stroke-width=".17"/>
<circle cx="76.5" cy="62.2" r=".32" fill="#f0f"/>
<circle cx="76.5" cy="62.2" r=".32" fill="none" stroke="#f0f" stroke-width=".17"/>
<circle cx="97.8" cy="64" r=".32" fill="#f0f"/>
<circle cx="97.8" cy="64" r=".32" fill="none" stroke="#f0f" stroke-width=".17"/>
<circle cx="97.8" cy="62.2" r=".32" fill="#f0f"/>
<circle cx="97.8" cy="62.2" r=".32" fill="none" stroke="#f0f" stroke-width=".17"/>
<circle cx="76.5" cy="65.8" r=".32" fill="#f0f"/>
<circle cx="76.5" cy="65.8" r=".32" fill="none" stroke="#f0f" stroke-width=".17"/>
<circle cx="101.4" cy="65.8" r=".32" fill="#f0f"/>
<circle cx="101.4" cy="65.8" r=".32" fill="none" stroke="#f0f" stroke-width=".17"/>
<circle cx="147.6" cy="19.5" r=".32" fill="#f0f"/>
<circle cx="147.6" cy="19.5" r=".32" fill="none" stroke="#f0f" stroke-width=".17"/>
<circle cx="113.8" cy="28.4" r=".32" fill="#f0f"/>
<circle cx="113.8" cy="28.4" r=".32" fill="none" stroke="#f0f" stroke-width=".17"/>
<g font-size="4.2">
<text x="10.7" y="14.1">USB-DEVICE</text>
<text x="10.7" y="99.4">USB-TTL</text>
</g>
<g font-size="1.6">
<text x="103.2" y="22.8">VBUS1</text>
<text x="128.1" y="22.8">VCC_5V</text>
<text x="93.7" y="29.8">A4</text>
<text x="93.7" y="28.1">A9</text>
<text x="120.6" y="28.1">2</text>
<text x="129.3" y="28.1">1</text>
<text x="161.8" y="29.9">VCC_3V3 VCC_3V3</text>
<text x="93.7" y="31.6">B4</text>
<text x="93.7" y="33.4">B9</text>
<text x="93.7" y="40.5">B8</text>
<text x="93.7" y="42.3">A5</text>
<text x="93.7" y="45.8">A6</text>
<text x="93.7" y="44.1">B7</text>
<text x="93.9" y="47.8">A7</text>
<text x="93.7" y="53">A8</text>
<text x="93.7" y="51.2">B5</text>
<text x="93.7" y="49.4">B6</text>
<text x="108.2" y="58.3">1</text>
<text x="123.9" y="58.3">6</text>
<text x="133.4" y="56.6">VCC_5V</text>
<text x="79.7" y="65.4">1</text>
<text x="79.7" y="63.6">2</text>
<text x="79.7" y="61.8">3</text>
<text x="79.7" y="60.1">4</text>
<text x="93.7" y="61.8">A1</text>
<text x="93.7" y="63.6">A12</text>
<text x="93.7" y="65.4">B1</text>
<text x="93.7" y="60.1">B12</text>
<text x="108.2" y="60.1">2</text>
<text x="108.2" y="61.8">3</text>
<text x="123.9" y="60.1">5</text>
<text x="123.9" y="61.8">4</text>
<text x="101.4" y="113.5">VBUS2</text>
<text x="115.6" y="113.5">VCC_5V</text>
<text x="91.9" y="118.7">A9</text>
<text x="106.4" y="118.7">2</text>
<text x="115.1" y="118.7">1</text>
<text x="91.9" y="120.5">A4</text>
<text x="91.9" y="122.3">B4</text>
<text x="91.9" y="124.1">B9</text>
<text x="199.2" y="124.1">VCC_3V3</text>
<text x="91.9" y="131.2">B8</text>
<text x="91.9" y="133">A5</text>
<text x="91.9" y="136.5">A6</text>
<text x="91.9" y="134.7">B7</text>
<text x="177.5" y="136.5">1</text>
<text x="193.3" y="136.5">8</text>
<text x="91.9" y="143.6">A8</text>
<text x="91.9" y="141.9">B5</text>
<text x="91.9" y="140.1">B6</text>
<text x="92.2" y="138.5">A7</text>
<text x="177.5" y="138.3">2</text>
<text x="177.5" y="140.1">3</text>
<text x="177.5" y="141.9">4</text>
<text x="193.3" y="138.3">7</text>
<text x="193.3" y="140.1">6</text>
<text x="193.3" y="141.9">5</text>
<text x="106.4" y="149">1</text>
<text x="122.2" y="149">6</text>
<text x="131.6" y="147.2">VCC_5V</text>
<text x="77.9" y="154.3">2</text>
<text x="77.9" y="152.5">3</text>
<text x="77.9" y="150.7">4</text>
<text x="91.9" y="152.5">A1</text>
<text x="91.9" y="154.3">A12</text>
<text x="91.9" y="150.7">B12</text>
<text x="106.4" y="150.7">2</text>
<text x="106.4" y="152.5">3</text>
<text x="122.2" y="150.7">5</text>
<text x="122.2" y="152.5">4</text>
<text x="77.9" y="156.1">1</text>
<text x="91.9" y="156.1">B1</text>
<text x="228.5" y="197.7">Title</text>
<text x="248.8" y="192">上上上上上上接上上上上上上</text>
<text x="249.3" y="194.3">https://www.rt-thread.org</text>
<text x="228.2" y="200.4">Size</text>
<text x="230" y="202.2">A3</text>
<text x="235.3" y="200.4">Document Number</text>
<text x="235.3" y="202.2">&lt;USB&gt;</text>
<text x="250.6" y="198.1">RT-EtherKit以以以以以以</text>
<text x="287.7" y="200.7">Rev</text>
<text x="287.7" y="202.9">V1.2</text>
<text x="228.2" y="205.7">Date:</text>
<text x="237.4" y="205.7">Monday, December 23, 2024</text>
<text x="263.7" y="205.7">Sheet</text>
<text x="272.6" y="205.7">11</text>
<text x="278" y="205.7">of</text>
<text x="283.3" y="205.7">12</text>
</g>
<g font-size="1.6" fill="#000080">
<text x="131.6" y="19.2">R178</text>
<text x="138.7" y="19.2">15k</text>
<text x="90" y="25.6">CN7</text>
<text x="122.7" y="25.4">D17</text>
<text x="143.8" y="29.3" transform="rotate(-90 143.8 29.3)">30k</text>
<text x="143.8" y="25.2" transform="rotate(-90 143.8 25.2)">R179</text>
<text x="147.6" y="24.6">C148</text>
<text x="147.6" y="28.1">0.1uF</text>
<text x="122.7" y="31.7">SS34</text>
<text x="165.1" y="39.5" transform="rotate(-90 165.1 39.5)">R180</text>
<text x="172.2" y="39.5" transform="rotate(-90 172.2 39.5)">R181</text>
<text x="128.1" y="42.3">R182</text>
<text x="135.2" y="42.3">5.1k</text>
<text x="165.1" y="44.1" transform="rotate(-90 165.1 44.1)">1.5k</text>
<text x="172.2" y="44.4" transform="rotate(-90 172.2 44.4)">DNP</text>
<text x="128.1" y="51.2">R183</text>
<text x="135.2" y="51.2">5.1k</text>
<text x="110.3" y="55.7">IC27</text>
<text x="82.2" y="69.7">Type-C 16P</text>
<text x="110.3" y="66.5">BST236A054U</text>
<text x="88.2" y="116.3">CN8</text>
<text x="108.5" y="116.1">D18</text>
<text x="108.5" y="122.3">SS34</text>
<text x="204.5" y="129.5">C149</text>
<text x="209.8" y="129.5">C150</text>
<text x="126.3" y="133">R184</text>
<text x="133.4" y="133">5.1k</text>
<text x="179.8" y="134.1">IC28</text>
<text x="204.5" y="133">0.1uF</text>
<text x="209.8" y="133">0.1uF</text>
<text x="126.3" y="141.9">R185</text>
<text x="133.4" y="141.9">5.1k</text>
<text x="108.5" y="146.3">IC29</text>
<text x="181.1" y="146.2">CH340N</text>
<text x="80.4" y="160.4">Type-C 16P</text>
<text x="108.5" y="157.2">BST236A054U</text>
</g>
<g font-size="1.6" fill="#f00">
<text x="154.7" y="19.9">USB_VBUSIN</text>
<text x="167" y="19.9">[7]</text>
<text x="179.6" y="46.6">USB_DP</text>
<text x="188" y="46.6">[6]</text>
<text x="179.6" y="48.4">USB_DM</text>
<text x="188.2" y="48.4">[6]</text>
<text x="222.3" y="139.1">UART0_RXD</text>
<text x="222.6" y="141">UART0_TXD</text>
<text x="233.7" y="139.1">[8]</text>
<text x="233.7" y="141">[8]</text>
</g>
<g font-size="1.6" fill="#004080">
<text x="86.4" y="29.2">VBUS1</text>
<text x="86.4" y="30.9">VBUS2</text>
<text x="86.4" y="32.7">VBUS3</text>
<text x="86.4" y="34.5">VBUS4</text>
<text x="87.5" y="41.6">SUB2</text>
<text x="88.4" y="43.4">CC1</text>
<text x="88.4" y="45.2">DN2</text>
<text x="88.5" y="46.9">DP1</text>
<text x="88.4" y="48.7">DN1</text>
<text x="88.4" y="52.3">CC2</text>
<text x="88.5" y="50.5">DP2</text>
<text x="87.5" y="54.1">SUB1</text>
<text x="111.2" y="59.4">IO1</text>
<text x="119.2" y="59.4">IO6</text>
<text x="82.7" y="64.7">SH2</text>
<text x="82.7" y="62.9">SH3</text>
<text x="82.7" y="61.2">SH4</text>
<text x="87.2" y="62.9">GND2</text>
<text x="87.2" y="64.7">GND3</text>
<text x="87.2" y="61.2">GND1</text>
<text x="111.2" y="61.2">GND</text>
<text x="111.2" y="62.9">IO3</text>
<text x="118.5" y="61.2">VCC</text>
<text x="119.2" y="62.9">IO4</text>
<text x="82.7" y="66.5">SH</text>
<text x="87.2" y="66.5">GND4</text>
<text x="84.6" y="119.8">VBUS1</text>
<text x="84.6" y="121.6">VBUS2</text>
<text x="84.6" y="123.4">VBUS3</text>
<text x="84.6" y="125.2">VBUS4</text>
<text x="85.7" y="132.3">SUB2</text>
<text x="86.7" y="134.1">CC1</text>
<text x="86.7" y="135.8">DN2</text>
<text x="86.7" y="137.6">DP1</text>
<text x="180.5" y="137.6">UD+</text>
<text x="189.2" y="137.6">V3</text>
<text x="86.7" y="139.4">DN1</text>
<text x="86.7" y="143">CC2</text>
<text x="86.7" y="141.2">DP2</text>
<text x="180.5" y="139.4">UD-</text>
<text x="180.5" y="141.2">GND</text>
<text x="180.5" y="143">RTS#</text>
<text x="187.8" y="139.4">RXD</text>
<text x="187.8" y="143">VCC</text>
<text x="188" y="141.2">TXD</text>
<text x="85.7" y="144.7">SUB1</text>
<text x="80.9" y="155.4">SH2</text>
<text x="80.9" y="153.6">SH3</text>
<text x="80.9" y="151.8">SH4</text>
<text x="85.4" y="153.6">GND2</text>
<text x="85.4" y="155.4">GND3</text>
<text x="85.4" y="151.8">GND1</text>
<text x="109.4" y="150.1">IO1</text>
<text x="109.4" y="151.8">GND</text>
<text x="109.4" y="153.6">IO3</text>
<text x="116.7" y="151.8">VCC</text>
<text x="117.4" y="150.1">IO6</text>
<text x="117.4" y="153.6">IO4</text>
<text x="80.9" y="157.2">SH</text>
<text x="85.4" y="157.2">GND4</text>
</g>
<g font-size="1.3">
<text x="30.8" y="1.3">5</text>
<text x="88.9" y="1.3">4</text>
<text x="146.9" y="1.3">3</text>
<text x="205" y="1.3">2</text>
<text x="263.1" y="1.3">1</text>
<text x=".5" y="28.4">D</text>
<text x="292.6" y="28.4">D</text>
<text x=".5" y="79.5">C</text>
<text x="292.6" y="79.5">C</text>
<text x=".5" y="130.6">B</text>
<text x="292.6" y="130.6">B</text>
<text x=".5" y="181.7">A</text>
<text x="292.6" y="181.7">A</text>
<text x="30.8" y="207.4">5</text>
<text x="88.9" y="207.4">4</text>
<text x="146.9" y="207.4">3</text>
<text x="205" y="207.4">2</text>
<text x="263.1" y="207.4">1</text>
</g>
</svg>
